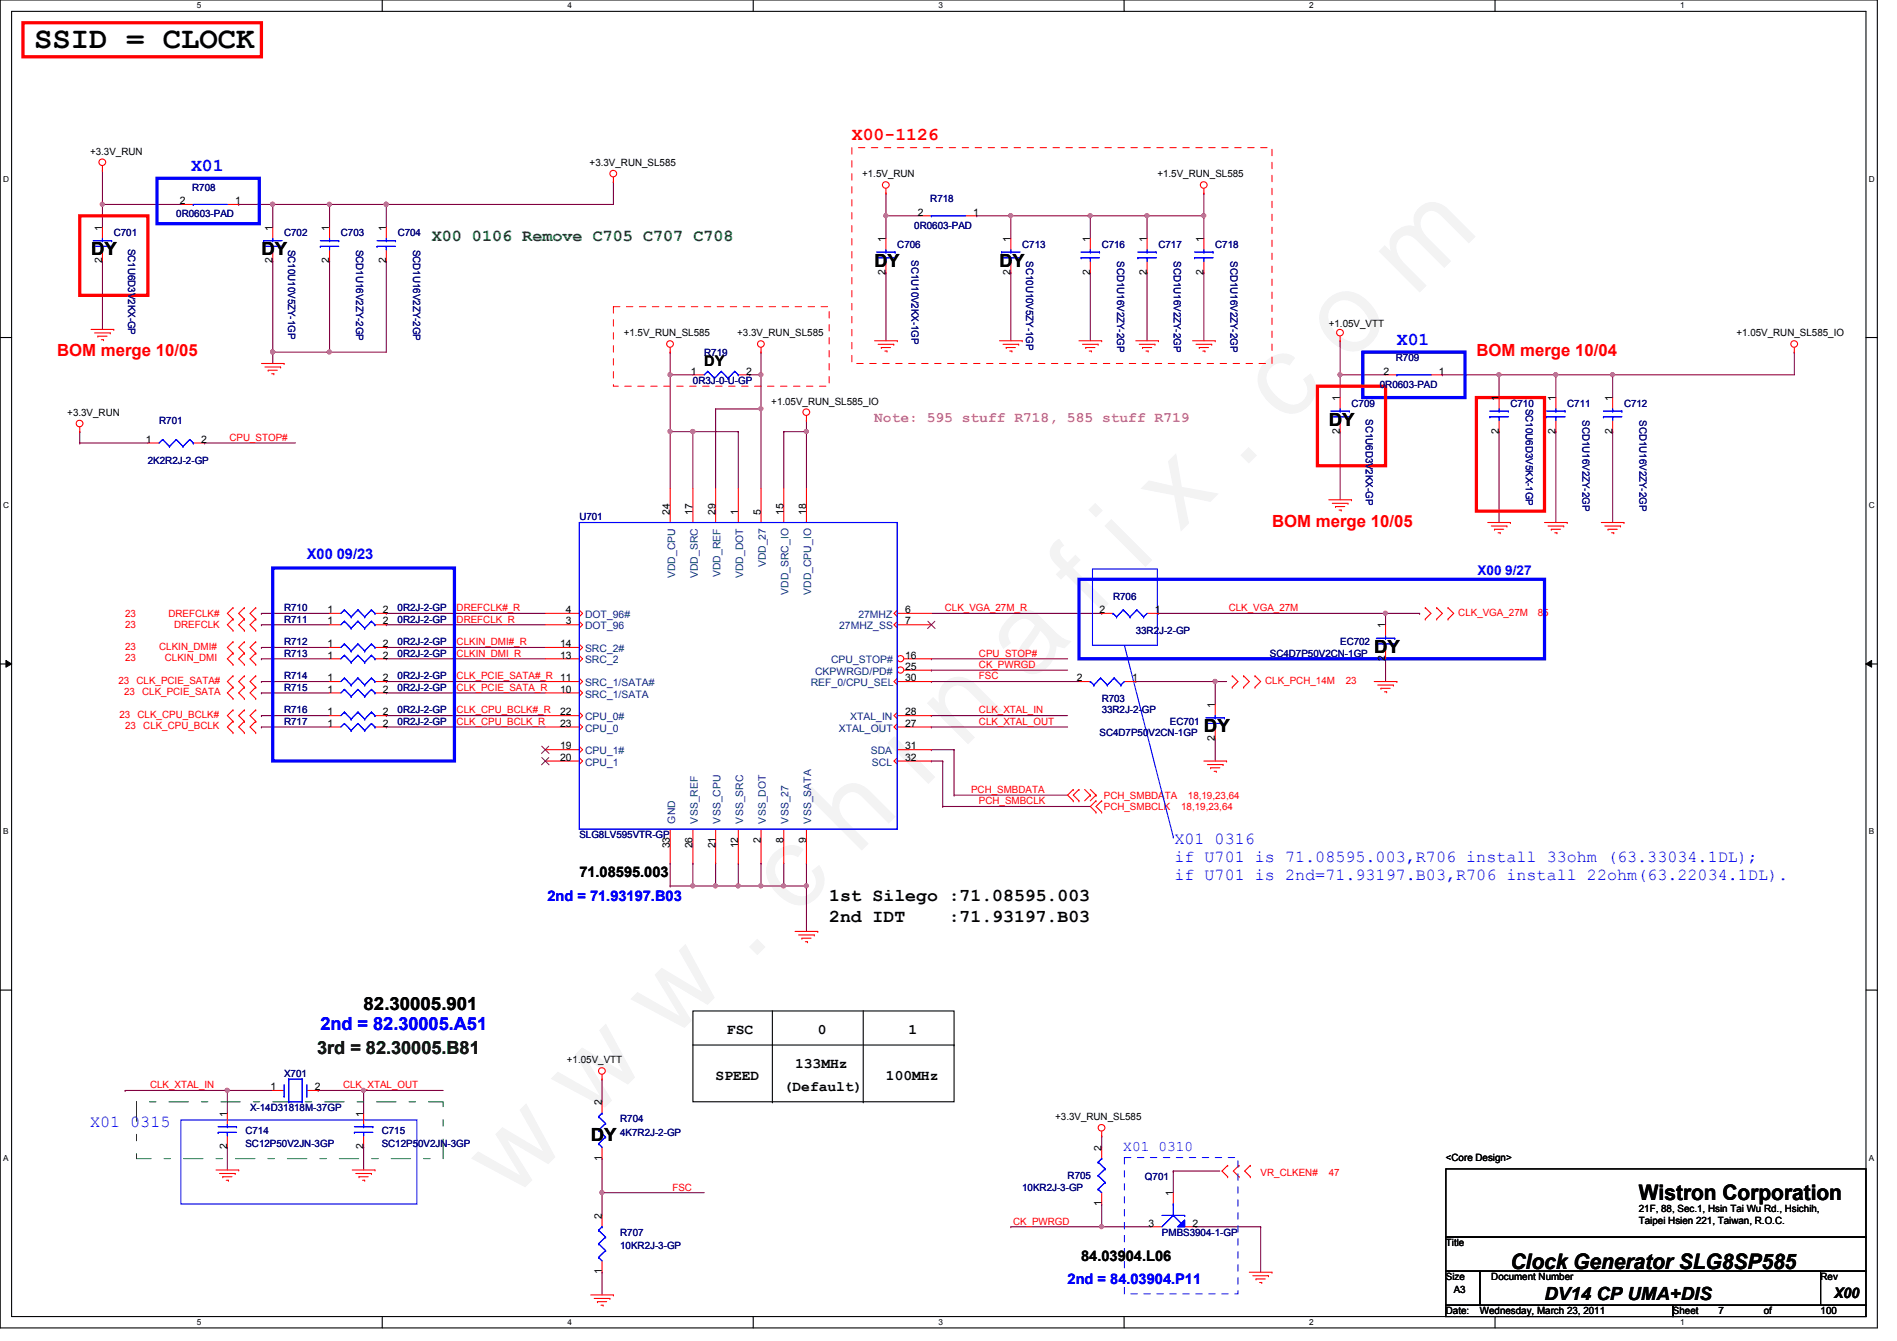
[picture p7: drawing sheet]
<svg xmlns="http://www.w3.org/2000/svg" width="297mm" height="210mm" viewBox="0 0 297 210" stroke-linecap="round" stroke-linejoin="round" font-family="sans-serif">
<path d="M0 0h294v207.9h-294zM1.8 1.8h290.4v204.3h-290.4z" fill="none" stroke="#000" stroke-width=".17"/>
<g fill="#fff">
<path d="M30.8 .2h.7v1.4h-.7z"/>
<path d="M30.8 206.2h.7v1.4h-.7z"/>
</g>
<path d="M59.9 0v1.8M59.9 206.1v1.8" fill="none" stroke="#000" stroke-width=".17"/>
<g fill="#fff">
<path d="M88.9 .2h.6v1.4h-.6z"/>
<path d="M88.9 206.2h.6v1.4h-.6z"/>
</g>
<path d="M117.9 0v1.8M117.9 206.1v1.8" fill="none" stroke="#000" stroke-width=".17"/>
<g fill="#fff">
<path d="M146.9 .2h.7v1.4h-.7z"/>
<path d="M146.9 206.2h.7v1.4h-.7z"/>
</g>
<path d="M176 0v1.8M176 206.1v1.8" fill="none" stroke="#000" stroke-width=".17"/>
<g fill="#fff">
<path d="M205 .2h.7v1.4h-.7z"/>
<path d="M205 206.2h.7v1.4h-.7z"/>
</g>
<path d="M234.1 0v1.8M234.1 206.1v1.8" fill="none" stroke="#000" stroke-width=".17"/>
<g fill="#fff">
<path d="M263.1 .2h.7v1.4h-.7z"/>
<path d="M263.1 206.2h.7v1.4h-.7z"/>
<path d="M.5 27.3h.9v1.4h-.9z"/>
<path d="M292.6 27.3h.9v1.4h-.9z"/>
<path d="M.5 78.4h.9v1.4h-.9z"/>
<path d="M292.6 78.4h.9v1.4h-.9z"/>
</g>
<path d="M0 52.8h1.8M292.2 52.8h1.8" fill="none" stroke="#000" stroke-width=".17"/>
<g fill="#fff">
<path d="M.5 129.5h.8v1.4h-.8z"/>
<path d="M292.6 129.5h.9v1.4h-.9z"/>
</g>
<path d="M0 103.9h1.8M292.2 103.9h1.8" fill="none" stroke="#000" stroke-width=".17"/>
<path d="M.9 103.4l.9 .5-.9 .5zM292.2 103.9l.9-.5v1z" fill="#000"/>
<path d="M.9 103.4l.9 .5-.9 .5zM292.2 103.9l.9-.5v1z" fill="none" stroke="#000" stroke-width=".16"/>
<g fill="#fff">
<path d="M.5 180.5h.8v1.4h-.8z"/>
<path d="M292.6 180.5h.9v1.4h-.9z"/>
</g>
<path d="M0 155h1.8M292.2 155h1.8" fill="none" stroke="#000" stroke-width=".17"/>
<path d="M51.6 32h.1M51.6 32h8.9" fill="none" stroke="#800040" stroke-width=".17"/>
<circle cx="51.6" cy="32" r=".32" fill="#f0f"/>
<circle cx="51.6" cy="32" r=".32" fill="none" stroke="#f0f" stroke-width=".17"/>
<path d="M60.5 32h.1M60.5 32v3.6" fill="none" stroke="#800040" stroke-width=".17"/>
<circle cx="60.5" cy="32" r=".32" fill="#f0f"/>
<circle cx="60.5" cy="32" r=".32" fill="none" stroke="#f0f" stroke-width=".17"/>
<path d="M42.7 40.9h.1M42.7 40.9v14.2" fill="none" stroke="#800040" stroke-width=".17"/>
<circle cx="42.7" cy="55.1" r=".32" fill="#f0f"/>
<circle cx="42.7" cy="55.1" r=".32" fill="none" stroke="#f0f" stroke-width=".17"/>
<path d="M37.4 32h.1M37.4 32h5.3M42.7 32h.1M42.7 32v3.6M42.7 55.1h.1M42.7 55.1v1.8M51.6 55.1h.1M60.5 40.9h.1M60.5 40.9v14.2h-8.9M281 55.1h.1M281 55.1v3.6" fill="none" stroke="#800040" stroke-width=".17"/>
<circle cx="42.7" cy="32" r=".32" fill="#f0f"/>
<circle cx="42.7" cy="32" r=".32" fill="none" stroke="#f0f" stroke-width=".17"/>
<path d="M252.5 58.7h.1M252.5 58.7h28.5" fill="none" stroke="#800040" stroke-width=".17"/>
<circle cx="252.5" cy="58.6" r=".32" fill="#f0f"/>
<circle cx="252.5" cy="58.6" r=".32" fill="none" stroke="#f0f" stroke-width=".17"/>
<path d="M16 32h.1M16 32v3.6M94.3 199.1h.1M94.3 199.1v3.6" fill="none" stroke="#800040" stroke-width=".17"/>
<circle cx="16" cy="32" r=".32" fill="#f0f"/>
<circle cx="16" cy="32" r=".32" fill="none" stroke="#f0f" stroke-width=".17"/>
<path d="M16 40.9h.1M16 40.9v10.7M51.6 40.9h.1M51.6 40.9v14.2" fill="none" stroke="#800040" stroke-width=".17"/>
<circle cx="51.6" cy="55.1" r=".32" fill="#f0f"/>
<circle cx="51.6" cy="55.1" r=".32" fill="none" stroke="#f0f" stroke-width=".17"/>
<path d="M42.7 55.1h.1M42.7 55.1h8.9" fill="none" stroke="#800040" stroke-width=".17"/>
<circle cx="42.7" cy="55.1" r=".32" fill="#f0f"/>
<circle cx="42.7" cy="55.1" r=".32" fill="none" stroke="#f0f" stroke-width=".17"/>
<path d="M60.5 32h.1M60.5 32h35.6" fill="none" stroke="#800040" stroke-width=".17"/>
<circle cx="60.5" cy="32" r=".32" fill="#f0f"/>
<circle cx="60.5" cy="32" r=".32" fill="none" stroke="#f0f" stroke-width=".17"/>
<path d="M42.7 32h.1M42.7 32h8.9M51.6 32h.1M51.6 32v3.6" fill="none" stroke="#800040" stroke-width=".17"/>
<circle cx="42.7" cy="32" r=".32" fill="#f0f"/>
<circle cx="42.7" cy="32" r=".32" fill="none" stroke="#f0f" stroke-width=".17"/>
<path d="M234.7 58.7h17.8M243.6 58.7h.1M252.5 58.7h.1M252.5 58.7v3.5M243.6 67.6h.1M243.6 67.6v14.2M252.5 67.6h.1M252.5 67.6v14.2" fill="none" stroke="#800040" stroke-width=".17"/>
<circle cx="243.6" cy="58.6" r=".32" fill="#f0f"/>
<circle cx="243.6" cy="58.6" r=".32" fill="none" stroke="#f0f" stroke-width=".17"/>
<path d="M243.6 58.7h.1M243.6 58.7v3.5M35.6 170.7h.1M35.6 170.7h7.1" fill="none" stroke="#800040" stroke-width=".17"/>
<circle cx="35.6" cy="170.7" r=".32" fill="#f0f"/>
<circle cx="35.6" cy="170.7" r=".32" fill="none" stroke="#f0f" stroke-width=".17"/>
<path d="M19.6 170.7h.1M19.6 170.7h16M35.6 170.7h.1M35.6 170.7v3.5M49.8 170.7h.1M49.8 170.7h7.1M56.9 170.7h.1M56.9 170.7v3.5" fill="none" stroke="#800040" stroke-width=".17"/>
<circle cx="56.9" cy="170.7" r=".32" fill="#f0f"/>
<circle cx="56.9" cy="170.7" r=".32" fill="none" stroke="#f0f" stroke-width=".17"/>
<g fill="none" stroke="#800040" stroke-width=".17">
<path d="M16 32h.1M16 26.7h.1M16 32h12.5M16 26.7v5.3M12.5 67.6h.1M12.5 69.3h.1M12.5 67.6v1.7M12.5 69.3h10.7M32 69.3h.1M32 69.3h14.3M40.9 96h.1M40.9 97.8h.1"/>
<path d="M40.9 97.8h10.7M40.9 96h10.7M60.5 97.8h.1M60.5 96h.1M60.5 97.8h24.9M60.5 96h24.9M181.4 96h35.6M40.9 101.3h.1M40.9 103.1h.1M40.9 106.7h.1M40.9 108.5h.1M40.9 112h.1"/>
<path d="M40.9 113.8h.1M40.9 113.8h10.7M40.9 112h10.7M40.9 103.1h10.7M40.9 101.3h10.7M40.9 108.5h10.7M40.9 106.7h10.7M60.5 113.8h.1M60.5 112h.1M60.5 103.1h.1M60.5 101.3h.1M60.5 108.5h.1"/>
<path d="M60.5 106.7h.1M60.5 113.8h24.9M60.5 112h24.9M60.5 103.1h24.9M60.5 101.3h24.9M60.5 108.5h24.9M60.5 106.7h24.9M35.6 179.6h.1M35.6 179.6v3.5M56.9 170.7h.1M56.9 179.6h.1M56.9 170.7h12.5"/>
<path d="M56.9 179.6v3.5M197.4 192v7.1"/>
</g>
<g fill="none" stroke="#f00" stroke-width=".17">
<path d="M16 26.7h.1M16 26v.7M16 35.6v1.7M16 39.1v1.8M28.5 32h1.8M35.6 32h1.8M42.7 35.6v1.7M42.7 39.1v1.8M51.6 35.6v1.7M51.6 39.1v1.8M60.5 35.6v1.7M60.5 39.1v1.8"/>
<path d="M14.3 51.6h3.5M14.8 52.1h2.5M15.3 52.6h.1M15.3 52.6h1.5M15.9 53.2h.3M16.2 53.2h.1M17.3 52.1h.1M17.8 51.6h.1M40.9 56.9h3.6M41.5 57.4h2.4M42 58h.1M42 58h1.4"/>
<path d="M42.5 58.5h.4M42.9 58.5h.1M43.9 57.4h.1M44.5 56.9h.1M281 55.1h.1M281 54.4v.7M12.5 67.6h.1M12.5 66.8v.8M23.2 69.3h1.7M30.3 69.3h1.7M243.6 62.2v1.8M243.6 65.8v1.8"/>
<path d="M252.5 62.2v1.8M252.5 65.8v1.8M36.5 96.9h.1M36.5 95.1h.1M36.5 98.7h.1M36.5 96.9l-.9 .9 .9 .9M36.5 95.1l-.9 .9 .9 .9M38.3 95.1h.1M38.3 96.9h.1M38.3 98.7h.1M38.3 95.1l-.9 .9 .9 .9M38.3 96.9l-.9 .9 .9 .9"/>
<path d="M40 96.9h.1M40 95.1h.1M40 98.7h.1M40 96.9l-.8 .9 .8 .9M40 95.1l-.8 .9 .8 .9M51.6 97.8h1.8M51.6 96h1.8M58.7 97.8h1.8M58.7 96h1.8M241.8 81.8h3.6M242.4 82.3h2.5M242.9 82.8h.1"/>
<path d="M242.9 82.8h1.4M243.5 83.4h.3M243.8 83.4h.1M244.9 82.3h.1M245.4 81.8h.1M250.7 81.8h3.6M251.3 82.3h2.4M251.8 82.8h.1M251.8 82.8h1.4M252.3 83.4h.4M252.7 83.4h.1M253.7 82.3h.1"/>
<path d="M254.3 81.8h.1M36.5 102.2h.1M36.5 100.5h.1M36.5 104h.1M36.5 114.7h.1M36.5 112.9h.1M36.5 111.1h.1M36.5 109.3h.1M36.5 107.6h.1M36.5 105.8h.1M36.5 102.2l-.9 .9 .9 .9M36.5 100.5l-.9 .8 .9 .9"/>
<path d="M36.5 105.8l-.9 .9 .9 .9M36.5 111.1l-.9 .9 .9 .9M36.5 112.9l-.9 .9 .9 .9M36.5 107.6l-.9 .9 .9 .8M38.3 100.5h.1M38.3 102.2h.1M38.3 104h.1M38.3 112.9h.1M38.3 114.7h.1M38.3 111.1h.1M38.3 107.6h.1M38.3 109.3h.1"/>
<path d="M38.3 105.8h.1M38.3 100.5l-.9 .8 .9 .9M38.3 102.2l-.9 .9 .9 .9M38.3 112.9l-.9 .9 .9 .9M38.3 111.1l-.9 .9 .9 .9M38.3 107.6l-.9 .9 .9 .8M38.3 105.8l-.9 .9 .9 .9M40 102.2h.1M40 100.5h.1M40 104h.1M40 114.7h.1M40 112.9h.1"/>
<path d="M40 111.1h.1M40 109.3h.1M40 107.6h.1M40 105.8h.1M40 102.2l-.8 .9 .8 .9M40 100.5l-.8 .8 .8 .9M40 105.8l-.8 .9 .8 .9M40 111.1l-.8 .9 .8 .9M40 112.9l-.8 .9 .8 .9M40 107.6l-.8 .9 .8 .8M51.6 108.5h1.8M51.6 106.7h1.8"/>
<path d="M51.6 103.1h1.8M51.6 113.8h1.8M51.6 101.3h1.8M51.6 112h1.8M58.7 108.5h1.8M58.7 106.7h1.8M58.7 103.1h1.8M58.7 113.8h1.8M58.7 101.3h1.8M58.7 112h1.8M35.6 174.2v1.8M35.6 177.8v1.8"/>
<path d="M42.7 170.7h1.8M48 170.7h1.8M56.9 174.2v1.8M56.9 177.8v1.8M33.8 183.1h3.6M34.4 183.7h2.4M34.9 184.2h.1M34.9 184.2h1.4M35.4 184.7h.4M35.8 184.7h.1M36.8 183.7h.1M37.4 183.1h.1"/>
<path d="M55.2 183.1h3.5M55.7 183.7h2.5M56.2 184.2h.1M56.2 184.2h1.5M56.8 184.7h.3M57.1 184.7h.1M58.2 183.7h.1M58.7 183.1h.1M94.3 197.4v1.7M195.6 199.1h3.6M196.2 199.7h2.4M198.6 199.7h.1"/>
<path d="M199.2 199.1h.1M92.5 202.7h3.6M93 203.2h2.5M93.6 203.8h.1M93.6 203.8h1.4M94.1 204.3h.3M94.4 204.3h.1M95.5 203.2h.1M96.1 202.7h.1M196.7 200.2h.1M196.7 200.2h1.4M197.2 200.7h.4"/>
<path d="M197.6 200.7h.1"/>
<circle cx="16" cy="25.4" r=".52"/>
<circle cx="280.9" cy="53.8" r=".52"/>
<circle cx="12.5" cy="66.3" r=".52"/>
</g>
<path d="M108.5 158.2h40.9v14.3h-40.9zM108.5 163.6h40.9M226.4 183h65.8v10.6h-65.8zM226.4 193.6h65.8v5.4h-65.8zM226.4 199h5.3v5.3h-5.3zM231.7 199h53.4v5.3h-53.4zM285.1 199h7.1v5.3h-7.1zM226.4 204.3h35.6v1.8h-35.6zM262 204.3h30.2v1.8h-30.2z" fill="none" stroke="#000" stroke-width=".17"/>
<path d="M3.6 3.6h37.3v5.3h-37.3zM12.5 33.8h10.7v12.4h-10.7zM231.2 62.2h10.6v17.8h-10.6z" fill="none" stroke="#f00" stroke-width=".51"/>
<path d="M24.6 27.9h16v7.1h-16zM42.7 88.9h28.5v30.2h-28.5zM168.9 90.7h72.9v12.4h-72.9z" fill="none" stroke="#00f" stroke-width=".51"/>
<path d="M176.1 181.2h17.7v21.3h-17.7z" fill="none" stroke="#00f" stroke-width=".16" stroke-dasharray="1 1 1 1 1 1 1 1"/>
<path d="M133.4 23.1h65.8v33.8h-65.8zM96.1 48h33.7v12.5h-33.7z" fill="none" stroke="#f00" stroke-width=".16" stroke-dasharray="1 1 1 1 1 1 1 1"/>
<path d="M21.4 172.5h48v8.9h-48z" fill="none" stroke="#008000" stroke-width=".16" stroke-dasharray="3 2 1 2"/>
<g fill="none" stroke="#00f" stroke-width=".17">
<path d="M14.6 38.6h.1M14.6 37.7h2.9M14.6 38.6h2.9M16 37.7h.1M16 38.6h.1M16 37.3v.4M16 38.6v.5M17.5 37.7h.1M30.3 32h.1M30.3 32h5.3M41.3 37.7h.1M41.3 37.7h2.8"/>
<path d="M41.3 38.6h2.8M42.7 37.7h.1M42.7 38.6h.1M42.7 37.3v.4M42.7 38.6v.5M44.1 38.6h.1M50.2 38.6h.1M50.2 37.7h2.8M50.2 38.6h2.8M51.6 37.7h.1M51.6 38.6h.1M51.6 37.3v.4"/>
<path d="M51.6 38.6v.5M53 37.7h.1M59.1 38.6h.1M59.1 37.7h2.8M59.1 38.6h2.8M60.5 37.7h.1M60.5 38.6h.1M60.5 37.3v.4M60.5 38.6v.5M61.9 37.7h.1M25.5 68.8h.1M25.5 68.8l-.6 .5"/>
<path d="M25.5 68.8l1 1.1M26.5 69.9h.1M27.6 68.8h.1M27.6 68.8l-1.1 1.1M27.6 68.8l1.1 1.1M28.7 69.9h.1M29.7 68.8h.1M29.7 68.8l-1 1.1M29.7 68.8l.6 .5M30.3 69.3h.1M242.2 65.2h.1M242.2 64.3h2.9"/>
<path d="M242.2 65.2h2.9M243.6 64.3h.1M243.6 65.2h.1M243.6 64v.3M243.6 65.2v.6M245.1 64.3h.1M251.1 65.2h.1M251.1 64.3h2.9M251.1 65.2h2.9M252.5 64.3h.1M252.5 65.2h.1M252.5 64v.3"/>
<path d="M252.5 65.2v.6M254 64.3h.1M53.9 97.2h.1M53.9 95.5h.1M53.9 97.2l-.5 .6M53.9 97.2l1.1 1.1M53.9 95.5l-.5 .5M53.9 95.5l1.1 1.1M55 98.3h.1M55 96.6h.1M56 97.2h.1M56 95.5h.1"/>
<path d="M56 97.2l-1 1.1M56 97.2l1.1 1.1M56 95.5l-1 1.1M56 95.5l1.1 1.1M57.1 98.3h.1M57.1 96.6h.1M58.2 97.2h.1M58.2 95.5h.1M58.2 97.2l-1.1 1.1M58.2 97.2l.5 .6M58.2 95.5l-1.1 1.1M58.2 95.5l.5 .5"/>
<path d="M58.7 97.8h.1M58.7 96h.1M90.7 81.8h49.8v48h-49.8zM53.9 107.9h.1M53.9 106.1h.1M53.9 102.6h.1M53.9 113.2h.1M53.9 100.8h.1M53.9 111.5h.1M53.9 107.9l-.5 .6M53.9 107.9l1.1 1.1M53.9 106.1l-.5 .6"/>
<path d="M53.9 106.1l1.1 1.1M53.9 102.6l-.5 .5M53.9 102.6l1.1 1.1M53.9 113.2l-.5 .6M53.9 113.2l1.1 1.1M53.9 100.8l-.5 .5M53.9 100.8l1.1 1.1M53.9 111.5l-.5 .5M53.9 111.5l1.1 1.1M55 109h.1M55 107.2h.1M55 103.7h.1"/>
<path d="M55 114.3h.1M55 101.9h.1M55 112.6h.1M56 107.9h.1M56 106.1h.1M56 102.6h.1M56 113.2h.1M56 100.8h.1M56 111.5h.1M56 107.9l-1 1.1M56 107.9l1.1 1.1M56 106.1l-1 1.1"/>
<path d="M56 106.1l1.1 1.1M56 102.6l-1 1.1M56 102.6l1.1 1.1M56 113.2l-1 1.1M56 113.2l1.1 1.1M56 100.8l-1 1.1M56 100.8l1.1 1.1M56 111.5l-1 1.1M56 111.5l1.1 1.1M57.1 109h.1M57.1 107.2h.1M57.1 103.7h.1"/>
<path d="M57.1 114.3h.1M57.1 101.9h.1M57.1 112.6h.1M58.2 107.9h.1M58.2 106.1h.1M58.2 102.6h.1M58.2 113.2h.1M58.2 100.8h.1M58.2 111.5h.1M58.2 107.9l-1.1 1.1M58.2 107.9l.5 .6M58.2 106.1l-1.1 1.1"/>
<path d="M58.2 106.1l.5 .6M58.2 102.6l-1.1 1.1M58.2 102.6l.5 .5M58.2 113.2l-1.1 1.1M58.2 113.2l.5 .6M58.2 100.8l-1.1 1.1M58.2 100.8l.5 .5M58.2 111.5l-1.1 1.1M58.2 111.5l.5 .5M58.7 108.5h.1M58.7 106.7h.1M58.7 103.1h.1"/>
<path d="M58.7 113.8h.1M58.7 101.3h.1M58.7 112h.1M176.1 101l7.6 30M28.3 175.3h37v13.2h-37zM34.2 177.2h.1M34.2 176.4h2.8M34.2 177.2h2.8M35.6 176.4h.1M35.6 177.2h.1M35.6 176v.4M35.6 177.2v.6"/>
<path d="M37 176.4h.1M44.5 171.6h.1M44.5 169.8v1.8M45.2 172.5h.1M45.2 168.9h.1M45.2 168.9v3.6M45.2 168.9h2.1M45.2 172.5h2.1M47.3 168.9h.1M47.3 172.5h.1M47.3 168.9v3.6M48 171.6h.1"/>
<path d="M48 169.8v1.8M55.5 177.2h.1M55.5 176.4h2.9M55.5 177.2h2.9M56.9 176.4h.1M56.9 177.2h.1M56.9 176v.4M56.9 177.2v.6M58.4 176.4h.1M93.7 196.8h.1M93.7 194.7h.1M93.7 196.8l.6 .6"/>
<path d="M93.7 194.7l1.1 1M94.8 195.7h.1M94.8 195.7l-1.1 1.1M94.8 193.6l-1.1 1.1"/>
</g>
<circle cx="51.6" cy="32" r=".32" fill="#f0f"/>
<circle cx="51.6" cy="32" r=".32" fill="none" stroke="#f0f" stroke-width=".17"/>
<circle cx="60.5" cy="32" r=".32" fill="#f0f"/>
<circle cx="60.5" cy="32" r=".32" fill="none" stroke="#f0f" stroke-width=".17"/>
<circle cx="42.7" cy="55.1" r=".32" fill="#f0f"/>
<circle cx="42.7" cy="55.1" r=".32" fill="none" stroke="#f0f" stroke-width=".17"/>
<circle cx="42.7" cy="32" r=".32" fill="#f0f"/>
<circle cx="42.7" cy="32" r=".32" fill="none" stroke="#f0f" stroke-width=".17"/>
<circle cx="252.5" cy="58.6" r=".32" fill="#f0f"/>
<circle cx="252.5" cy="58.6" r=".32" fill="none" stroke="#f0f" stroke-width=".17"/>
<circle cx="16" cy="32" r=".32" fill="#f0f"/>
<circle cx="16" cy="32" r=".32" fill="none" stroke="#f0f" stroke-width=".17"/>
<circle cx="51.6" cy="55.1" r=".32" fill="#f0f"/>
<circle cx="51.6" cy="55.1" r=".32" fill="none" stroke="#f0f" stroke-width=".17"/>
<circle cx="42.7" cy="55.1" r=".32" fill="#f0f"/>
<circle cx="42.7" cy="55.1" r=".32" fill="none" stroke="#f0f" stroke-width=".17"/>
<circle cx="60.5" cy="32" r=".32" fill="#f0f"/>
<circle cx="60.5" cy="32" r=".32" fill="none" stroke="#f0f" stroke-width=".17"/>
<circle cx="42.7" cy="32" r=".32" fill="#f0f"/>
<circle cx="42.7" cy="32" r=".32" fill="none" stroke="#f0f" stroke-width=".17"/>
<circle cx="243.6" cy="58.6" r=".32" fill="#f0f"/>
<circle cx="243.6" cy="58.6" r=".32" fill="none" stroke="#f0f" stroke-width=".17"/>
<circle cx="35.6" cy="170.7" r=".32" fill="#f0f"/>
<circle cx="35.6" cy="170.7" r=".32" fill="none" stroke="#f0f" stroke-width=".17"/>
<circle cx="56.9" cy="170.7" r=".32" fill="#f0f"/>
<circle cx="56.9" cy="170.7" r=".32" fill="none" stroke="#f0f" stroke-width=".17"/>
<text font-size="17.6" fill="#f0f" x="80.1" y="188" transform="rotate(-45 80.1 188)">w w w . c h i n a f i x . c o m</text>
<text font-size="4.8" x="5.4" y="7.6">SSID = CLOCK</text>
<g font-size="3.3">
<text x="256.6" y="187.9">Wistron Corporation</text>
<text x="236.5" y="198.6">Clock Generator SLG8SP585</text>
</g>
<text font-size="2.8" fill="#f00" x="133.4" y="21.9">X00-1126</text>
<g font-size="2.8" fill="#00f">
<text x="29.9" y="26.7">X01</text>
<text x="218.7" y="53.9">X01</text>
<text x="50.2" y="161.2">2nd = 82.30005.A51</text>
</g>
<g font-size="2.8">
<text x="14.3" y="40">DY</text>
<text x="40.9" y="40">DY</text>
<text x="136.9" y="41.7">DY</text>
<text x="156.5" y="41.7">DY</text>
<text x="208.1" y="66.6">DY</text>
<text x="215.2" y="102.2">DY</text>
<text x="188.5" y="114.6">DY</text>
<text x="129.8" y="141.1">1st Silego :71.08595.003</text>
<text x="129.8" y="144.3">2nd IDT</text>
<text x="148.6" y="144.3">:71.93197.B03</text>
<text x="56.9" y="158">82.30005.901</text>
<text x="92.5" y="178.6">DY</text>
<text x="241.8" y="203.5">DV14 CP UMA+DIS</text>
</g>
<text font-size="2.8" fill="#004000" x="49.7" y="165">3rd = 82.30005.B81</text>
<text font-size="2.6" fill="#008000" x="67.6" y="37.7">X00 0106 Remove C705 C707 C708</text>
<g font-size="2.6" fill="#f00">
<text x="8.9" y="55.8">BOM merge 10/05</text>
<text x="231.2" y="55.8">BOM merge 10/04</text>
<text x="199.2" y="82.4">BOM merge 10/05</text>
</g>
<g font-size="2.6" fill="#00f">
<text x="183.9" y="132.1">X01 0316</text>
<text x="183.9" y="134.9">if U701 is 71.08595.003,R706 install 33ohm (63.33034.1DL);</text>
<text x="183.9" y="137.8">if U701 is 2nd=71.93197.B03,R706 install 22ohm(63.22034.1DL).</text>
<text x="14.1" y="176.4">X01 0315</text>
</g>
<g font-size="2.3">
<text x="110.3" y="57.2">DY</text>
<text x="90.7" y="137.2">71.08595.003</text>
<text x="113.8" y="161.9">FSC</text>
<text x="128.1" y="161.9">0</text>
<text x="142.3" y="161.9">1</text>
<text x="124.5" y="167.2">133MHz</text>
<text x="112.1" y="169">SPEED</text>
<text x="122.7" y="170.8">(Default)</text>
<text x="138.7" y="169">100MHz</text>
<text x="169.3" y="197.4">84.03904.L06</text>
<text x="287.2" y="203.2">X00</text>
</g>
<text font-size="2.3" fill="#f0f" x="136.9" y="66">Note: 595 stuff R718, 585 stuff R719</text>
<g font-size="2.3" fill="#00f">
<text x="48" y="87.5">X00 09/23</text>
<text x="85.7" y="141">2nd = 71.93197.B03</text>
<text x="175.9" y="180.2">X01 0310</text>
<text x="167.2" y="200.9">2nd = 84.03904.P11</text>
</g>
<text font-size="2.1" fill="#00f" x="231.3" y="90">X00 9/27</text>
<g font-size="1.6">
<text x="14.1" y="24.2">+3.3V_RUN</text>
<text x="92.3" y="26">+3.3V_RUN_SL585</text>
<text x="135" y="27.8">+1.5V_RUN</text>
<text x="181.2" y="27.8">+1.5V_RUN_SL585</text>
<text x="28.1" y="32">2</text>
<text x="36.8" y="32">1</text>
<text x="143.7" y="33.7">2</text>
<text x="152.4" y="33.7">1</text>
<text x="16" y="41.2" transform="rotate(-90 16 41.2)">2</text>
<text x="16" y="36.1" transform="rotate(-90 16 36.1)">1</text>
<text x="42.7" y="41.2" transform="rotate(-90 42.7 41.2)">2</text>
<text x="42.7" y="36.1" transform="rotate(-90 42.7 36.1)">1</text>
<text x="51.6" y="41.2" transform="rotate(-90 51.6 41.2)">2</text>
<text x="51.6" y="36.1" transform="rotate(-90 51.6 36.1)">1</text>
<text x="60.4" y="41.2" transform="rotate(-90 60.4 41.2)">2</text>
<text x="60.4" y="36.1" transform="rotate(-90 60.4 36.1)">1</text>
<text x="138.7" y="37.9" transform="rotate(-90 138.7 37.9)">1</text>
<text x="158.2" y="37.9" transform="rotate(-90 158.2 37.9)">1</text>
<text x="170.7" y="37.9" transform="rotate(-90 170.7 37.9)">1</text>
<text x="179.6" y="37.9" transform="rotate(-90 179.6 37.9)">1</text>
<text x="188.5" y="37.9" transform="rotate(-90 188.5 37.9)">1</text>
<text x="138.7" y="43" transform="rotate(-90 138.7 43)">2</text>
<text x="158.2" y="43" transform="rotate(-90 158.2 43)">2</text>
<text x="170.7" y="43" transform="rotate(-90 170.7 43)">2</text>
<text x="179.6" y="43" transform="rotate(-90 179.6 43)">2</text>
<text x="188.5" y="43" transform="rotate(-90 188.5 43)">2</text>
<text x="97.7" y="52.7">+1.5V_RUN_SL585</text>
<text x="115.4" y="52.7">+3.3V_RUN_SL585</text>
<text x="208.1" y="51.2">+1.05V_VTT</text>
<text x="271.9" y="52.7">+1.05V_RUN_SL585_IO</text>
<text x="108.2" y="58.6">1</text>
<text x="116.8" y="58.6">2</text>
<text x="216.6" y="58.6">2</text>
<text x="225.3" y="58.6">1</text>
<text x="10.5" y="65.1">+3.3V_RUN</text>
<text x="120.8" y="63.3">+1.05V_RUN_SL585_IO</text>
<text x="209.8" y="62.8" transform="rotate(-90 209.8 62.8)">1</text>
<text x="234.7" y="62.8" transform="rotate(-90 234.7 62.8)">1</text>
<text x="243.6" y="62.8" transform="rotate(-90 243.6 62.8)">1</text>
<text x="252.5" y="62.8" transform="rotate(-90 252.5 62.8)">1</text>
<text x="22.8" y="69.3">1</text>
<text x="31.5" y="69.3">2</text>
<text x="209.8" y="67.9" transform="rotate(-90 209.8 67.9)">2</text>
<text x="234.7" y="67.9" transform="rotate(-90 234.7 67.9)">2</text>
<text x="243.6" y="67.9" transform="rotate(-90 243.6 67.9)">2</text>
<text x="252.5" y="67.9" transform="rotate(-90 252.5 67.9)">2</text>
<text x="104.9" y="80.6" transform="rotate(-90 104.9 80.6)">24</text>
<text x="108.5" y="80.6" transform="rotate(-90 108.5 80.6)">17</text>
<text x="112" y="80.6" transform="rotate(-90 112 80.6)">29</text>
<text x="115.6" y="80.6" transform="rotate(-90 115.6 80.6)">1</text>
<text x="119.1" y="80.6" transform="rotate(-90 119.1 80.6)">5</text>
<text x="122.7" y="80.6" transform="rotate(-90 122.7 80.6)">15</text>
<text x="126.2" y="80.6" transform="rotate(-90 126.2 80.6)">18</text>
<text x="51.3" y="96">1</text>
<text x="59.9" y="96">2</text>
<text x="88.6" y="96">4</text>
<text x="141.7" y="96">6</text>
<text x="172.2" y="96">2</text>
<text x="180.8" y="96">1</text>
<text x="51.3" y="97.7">1</text>
<text x="51.3" y="101.3">1</text>
<text x="59.9" y="97.7">2</text>
<text x="59.9" y="101.3">2</text>
<text x="87.7" y="101.3">14</text>
<text x="88.6" y="97.7">3</text>
<text x="141.7" y="97.7">7</text>
<text x="216.9" y="98.3" transform="rotate(-90 216.9 98.3)">1</text>
<text x="51.3" y="106.6">1</text>
<text x="51.3" y="103.1">1</text>
<text x="59.9" y="106.6">2</text>
<text x="59.9" y="103.1">2</text>
<text x="87.7" y="103.1">13</text>
<text x="141.7" y="103.1">16</text>
<text x="141.7" y="104.9">25</text>
<text x="141.7" y="106.6">30</text>
<text x="168.6" y="106.6">2</text>
<text x="177.3" y="106.6">1</text>
<text x="216.9" y="103.5" transform="rotate(-90 216.9 103.5)">2</text>
<text x="51.3" y="108.4">1</text>
<text x="51.3" y="113.7">1</text>
<text x="51.3" y="112">1</text>
<text x="59.9" y="108.4">2</text>
<text x="59.9" y="113.7">2</text>
<text x="59.9" y="112">2</text>
<text x="87.7" y="108.4">10</text>
<text x="87.7" y="112">22</text>
<text x="87.7" y="113.7">23</text>
<text x="141.7" y="113.7">27</text>
<text x="141.7" y="112">28</text>
<text x="190.2" y="110.8" transform="rotate(-90 190.2 110.8)">1</text>
<text x="87.7" y="117.3">19</text>
<text x="87.7" y="119.1">20</text>
<text x="141.7" y="117.3">31</text>
<text x="141.7" y="119.1">32</text>
<text x="190.2" y="115.9" transform="rotate(-90 190.2 115.9)">2</text>
<text x="119.1" y="131.9" transform="rotate(-90 119.1 131.9)">2</text>
<text x="122.7" y="131.9" transform="rotate(-90 122.7 131.9)">8</text>
<text x="126.2" y="131.9" transform="rotate(-90 126.2 131.9)">9</text>
<text x="104.9" y="132.8" transform="rotate(-90 104.9 132.8)">33</text>
<text x="108.5" y="132.8" transform="rotate(-90 108.5 132.8)">26</text>
<text x="112" y="132.8" transform="rotate(-90 112 132.8)">21</text>
<text x="115.6" y="132.8" transform="rotate(-90 115.6 132.8)">12</text>
<text x="88.8" y="166.5">+1.05V_VTT</text>
<text x="42.4" y="170.6">1</text>
<text x="49.3" y="170.6">2</text>
<text x="94.2" y="173" transform="rotate(-90 94.2 173)">2</text>
<text x="35.6" y="179.9" transform="rotate(-90 35.6 179.9)">2</text>
<text x="35.6" y="174.8" transform="rotate(-90 35.6 174.8)">1</text>
<text x="56.9" y="179.9" transform="rotate(-90 56.9 179.9)">2</text>
<text x="56.9" y="174.8" transform="rotate(-90 56.9 174.8)">1</text>
<text x="165.2" y="175.3">+3.3V_RUN_SL585</text>
<text x="94.2" y="181.7" transform="rotate(-90 94.2 181.7)">1</text>
<text x="172.5" y="180.1" transform="rotate(-90 172.5 180.1)">2</text>
<text x="226.4" y="181.7">&lt;Core Design&gt;</text>
<text x="94.2" y="190.8" transform="rotate(-90 94.2 190.8)">2</text>
<text x="172.5" y="188.8" transform="rotate(-90 172.5 188.8)">1</text>
<text x="179.8" y="192">3</text>
<text x="183.7" y="187.2" transform="rotate(-90 183.7 187.2)">1</text>
<text x="186.7" y="192">2</text>
<text x="256.6" y="189.7">21F, 88, Sec.1, Hsin Tai Wu Rd., Hsichih,</text>
<text x="256.6" y="191.6">Taipei Hsien 221, Taiwan, R.O.C.</text>
<text x="226.4" y="195.1">Title</text>
<text x="94.2" y="199.5" transform="rotate(-90 94.2 199.5)">1</text>
<text x="226.4" y="200.4">Size</text>
<text x="227.6" y="202.4">A3</text>
<text x="233.5" y="200.4">Document Number</text>
<text x="285.1" y="200.4">Rev</text>
<text x="226.4" y="205.7">Date:</text>
<text x="231.7" y="205.7">Wednesday, March 23, 2011</text>
<text x="262" y="205.7">Sheet</text>
<text x="269.1" y="205.7">7</text>
<text x="276.2" y="205.7">of</text>
<text x="285.1" y="205.7">100</text>
</g>
<g font-size="1.6" fill="#000080">
<text x="30.1" y="29.9">R708</text>
<text x="27.6" y="34">0R0603-PAD</text>
<text x="143.2" y="35.8">0R0603-PAD</text>
<text x="145.7" y="31.7">R718</text>
<text x="17.8" y="37">C701</text>
<text x="20.1" y="38.9" transform="rotate(90 20.1 38.9)">SC1U6D3V2KX-GP</text>
<text x="44.5" y="37">C702</text>
<text x="45.1" y="39.1" transform="rotate(90 45.1 39.1)">SC10U10V5ZY-1GP</text>
<text x="53.4" y="37">C703</text>
<text x="55.8" y="39.1" transform="rotate(90 55.8 39.1)">SCD1U16V2ZY-2GP</text>
<text x="62.3" y="37">C704</text>
<text x="64.7" y="39.1" transform="rotate(90 64.7 39.1)">SCD1U16V2ZY-2GP</text>
<text x="140.5" y="38.8">C706</text>
<text x="142.7" y="40.7" transform="rotate(90 142.7 40.7)">SC1U10V2KX-1GP</text>
<text x="160.1" y="38.8">C713</text>
<text x="160.7" y="40.9" transform="rotate(90 160.7 40.9)">SC10U10V5ZY-1GP</text>
<text x="172.5" y="38.8">C716</text>
<text x="174.9" y="40.9" transform="rotate(90 174.9 40.9)">SCD1U16V2ZY-2GP</text>
<text x="181.4" y="38.8">C717</text>
<text x="183.8" y="40.9" transform="rotate(90 183.8 40.9)">SCD1U16V2ZY-2GP</text>
<text x="190.3" y="38.8">C718</text>
<text x="192.7" y="40.9" transform="rotate(90 192.7 40.9)">SCD1U16V2ZY-2GP</text>
<text x="110.3" y="55.7">R719</text>
<text x="218.6" y="56.6">R709</text>
<text x="108.5" y="60.1">0R3J-0-U-GP</text>
<text x="211.6" y="63.7">C709</text>
<text x="213.9" y="65.6" transform="rotate(90 213.9 65.6)">SC1U6D3V2KX-GP</text>
<text x="216.1" y="60.7">0R0603-PAD</text>
<text x="236.5" y="63.7">C710</text>
<text x="238.9" y="64" transform="rotate(90 238.9 64)">SC10U6D3V5KX-1GP</text>
<text x="245.4" y="63.7">C711</text>
<text x="247.8" y="65.8" transform="rotate(90 247.8 65.8)">SCD1U16V2ZY-2GP</text>
<text x="254.3" y="63.7">C712</text>
<text x="256.7" y="65.8" transform="rotate(90 256.7 65.8)">SCD1U16V2ZY-2GP</text>
<text x="24.9" y="66.3">R701</text>
<text x="23.2" y="72.6">2K2R2J-2-GP</text>
<text x="90.7" y="81.4">U701</text>
<text x="44.5" y="95.7">R710</text>
<text x="62.3" y="95.7">0R2J-2-GP</text>
<text x="174.3" y="93.9">R706</text>
<text x="44.5" y="97.5">R711</text>
<text x="44.5" y="101">R712</text>
<text x="62.3" y="97.5">0R2J-2-GP</text>
<text x="62.3" y="101">0R2J-2-GP</text>
<text x="177.8" y="99.2">33R2J-2-GP</text>
<text x="209.8" y="101">EC702</text>
<text x="44.5" y="106.3">R714</text>
<text x="44.5" y="102.8">R713</text>
<text x="62.3" y="106.3">0R2J-2-GP</text>
<text x="62.3" y="102.8">0R2J-2-GP</text>
<text x="198.8" y="102.8">SC4D7P50V2CN-1GP</text>
<text x="44.5" y="108.1">R715</text>
<text x="44.5" y="113.5">R717</text>
<text x="44.5" y="111.7">R716</text>
<text x="62.3" y="108.1">0R2J-2-GP</text>
<text x="62.3" y="113.5">0R2J-2-GP</text>
<text x="62.3" y="111.7">0R2J-2-GP</text>
<text x="172.5" y="109.9">R703</text>
<text x="172.5" y="111.7">33R2J-2-GP</text>
<text x="183.2" y="113.5">EC701</text>
<text x="172.2" y="115.2">SC4D7P50V2CN-1GP</text>
<text x="90.7" y="131.2">SLG8LV595VTR-GP</text>
<text x="39.2" y="173.9">X-14D31818M-37GP</text>
<text x="44.5" y="168.6">X701</text>
<text x="38.4" y="177.5">C714</text>
<text x="38.4" y="179.6">SC12P50V2JN-3GP</text>
<text x="59.8" y="177.5">C715</text>
<text x="59.8" y="179.6">SC12P50V2JN-3GP</text>
<text x="97.1" y="175.7">R704</text>
<text x="97.1" y="177.8">4K7R2J-2-GP</text>
<text x="167.2" y="184.6">R705</text>
<text x="179.3" y="184.7">Q701</text>
<text x="160.1" y="186.4">10KR2J-3-GP</text>
<text x="97.1" y="193.5">R707</text>
<text x="97.1" y="195.6">10KR2J-3-GP</text>
<text x="181.9" y="193.5">PMBS3904-1-GP</text>
</g>
<g font-size="1.6" fill="#f00">
<text x="35.9" y="69">CPU_STOP#</text>
<text x="71.5" y="95.7">DREFCLK#_R</text>
<text x="148" y="95.7">CLK_VGA_27M_R</text>
<text x="192.4" y="95.7">CLK_VGA_27M</text>
<text x="19.6" y="96.6">23</text>
<text x="19.6" y="98.3">23</text>
<text x="19.6" y="101.7">23</text>
<text x="24.9" y="101.7">CLKIN_DMI#</text>
<text x="26.4" y="96.6">DREFCLK#</text>
<text x="27.3" y="98.3">DREFCLK</text>
<text x="71.5" y="101">CLKIN_DMI#_R</text>
<text x="71.5" y="97.5">DREFCLK_R</text>
<text x="228.3" y="96.4">CLK_VGA_27M</text>
<text x="240.8" y="96.4">85</text>
<text x="18.5" y="107.1">23</text>
<text x="19.6" y="103.5">23</text>
<text x="21.4" y="107.1">CLK_PCIE_SATA#</text>
<text x="25.8" y="103.5">CLKIN_DMI</text>
<text x="71.5" y="102.8">CLKIN_DMI_R</text>
<text x="71.5" y="106.3">CLK_PCIE_SATA#_R 11</text>
<text x="153.3" y="104.6">CK_PWRGD</text>
<text x="153.3" y="102.8">CPU_STOP#</text>
<text x="153.3" y="106.3">FSC</text>
<text x="198.1" y="107.1">CLK_PCH_14M</text>
<text x="210.7" y="107.1">23</text>
<text x="18.7" y="112.4">23</text>
<text x="19.4" y="108.8">23</text>
<text x="21.5" y="112.4">CLK_CPU_BCLK#</text>
<text x="22.3" y="108.8">CLK_PCIE_SATA</text>
<text x="71.5" y="113.5">CLK_CPU_BCLK_R</text>
<text x="71.5" y="111.7">CLK_CPU_BCLK#_R</text>
<text x="71.5" y="108.1">CLK_PCIE_SATA_R</text>
<text x="153.3" y="111.7">CLK_XTAL_IN</text>
<text x="153.3" y="113.5">CLK_XTAL_OUT</text>
<text x="19.6" y="114.2">23</text>
<text x="22.4" y="114.2">CLK_CPU_BCLK</text>
<text x="152.1" y="124.1">PCH_SMBDATA</text>
<text x="153.3" y="125.9">PCH_SMBCLK</text>
<text x="172.8" y="125">PCH_SMBDATA</text>
<text x="186" y="125">18,19,23,64</text>
<text x="172.8" y="126.8">PCH_SMBCLK</text>
<text x="184.9" y="126.8">18,19,23,64</text>
<text x="23.5" y="170.3">CLK_XTAL_IN</text>
<text x="53.7" y="170.3">CLK_XTAL_OUT</text>
<text x="197.4" y="184">VR_CLKEN#</text>
<text x="208.1" y="184">47</text>
<text x="105.3" y="186.4">FSC</text>
<text x="158.6" y="191.7">CK_PWRGD</text>
</g>
<g font-size="1.6" fill="#004080">
<text x="119.9" y="88.8" transform="rotate(-90 119.9 88.8)">VDD_27</text>
<text x="105.7" y="90.5" transform="rotate(-90 105.7 90.5)">VDD_CPU</text>
<text x="109.3" y="90.5" transform="rotate(-90 109.3 90.5)">VDD_SRC</text>
<text x="112.8" y="90.3" transform="rotate(-90 112.8 90.3)">VDD_REF</text>
<text x="116.4" y="90.5" transform="rotate(-90 116.4 90.5)">VDD_DOT</text>
<text x="123.5" y="93.1" transform="rotate(-90 123.5 93.1)">VDD_SRC_IO</text>
<text x="127" y="93.1" transform="rotate(-90 127 93.1)">VDD_CPU_IO</text>
<text x="91.6" y="98.5">DOT_96</text>
<text x="91.6" y="96.7">DOT_96#</text>
<text x="131.4" y="98.5">27MHZ_SS</text>
<text x="134.4" y="96.7">27MHZ</text>
<text x="91.6" y="107.4">SRC_1/SATA#</text>
<text x="91.6" y="103.8">SRC_2</text>
<text x="91.6" y="102.1">SRC_2#</text>
<text x="127" y="107.4">REF_0/CPU_SEL</text>
<text x="127.6" y="105.6">CKPWRGD/PD#</text>
<text x="130.1" y="103.8">CPU_STOP#</text>
<text x="91.6" y="109.2">SRC_1/SATA</text>
<text x="91.6" y="112.7">CPU_0#</text>
<text x="133.1" y="112.7">XTAL_IN</text>
<text x="91.6" y="118.1">CPU_1#</text>
<text x="91.6" y="119.8">CPU_1</text>
<text x="91.6" y="114.5">CPU_0</text>
<text x="131.4" y="114.5">XTAL_OUT</text>
<text x="136.4" y="118.1">SDA</text>
<text x="136.5" y="119.8">SCL</text>
<text x="105.7" y="128.9" transform="rotate(-90 105.7 128.9)">GND</text>
<text x="109.3" y="128.9" transform="rotate(-90 109.3 128.9)">VSS_REF</text>
<text x="112.8" y="128.9" transform="rotate(-90 112.8 128.9)">VSS_CPU</text>
<text x="116.4" y="128.9" transform="rotate(-90 116.4 128.9)">VSS_SRC</text>
<text x="119.9" y="128.9" transform="rotate(-90 119.9 128.9)">VSS_DOT</text>
<text x="123.5" y="128.9" transform="rotate(-90 123.5 128.9)">VSS_27</text>
<text x="127" y="128.9" transform="rotate(-90 127 128.9)">VSS_SATA</text>
</g>
<g font-size="1.3">
<text x="30.8" y="1.3">5</text>
<text x="88.9" y="1.3">4</text>
<text x="146.9" y="1.3">3</text>
<text x="205" y="1.3">2</text>
<text x="263.1" y="1.3">1</text>
<text x=".5" y="28.4">D</text>
<text x="292.6" y="28.4">D</text>
<text x=".5" y="79.5">C</text>
<text x="292.6" y="79.5">C</text>
<text x=".5" y="130.6">B</text>
<text x="292.6" y="130.6">B</text>
<text x=".5" y="181.7">A</text>
<text x="292.6" y="181.7">A</text>
<text x="30.8" y="207.4">5</text>
<text x="88.9" y="207.4">4</text>
<text x="146.9" y="207.4">3</text>
<text x="205" y="207.4">2</text>
<text x="263.1" y="207.4">1</text>
</g>
</svg>
